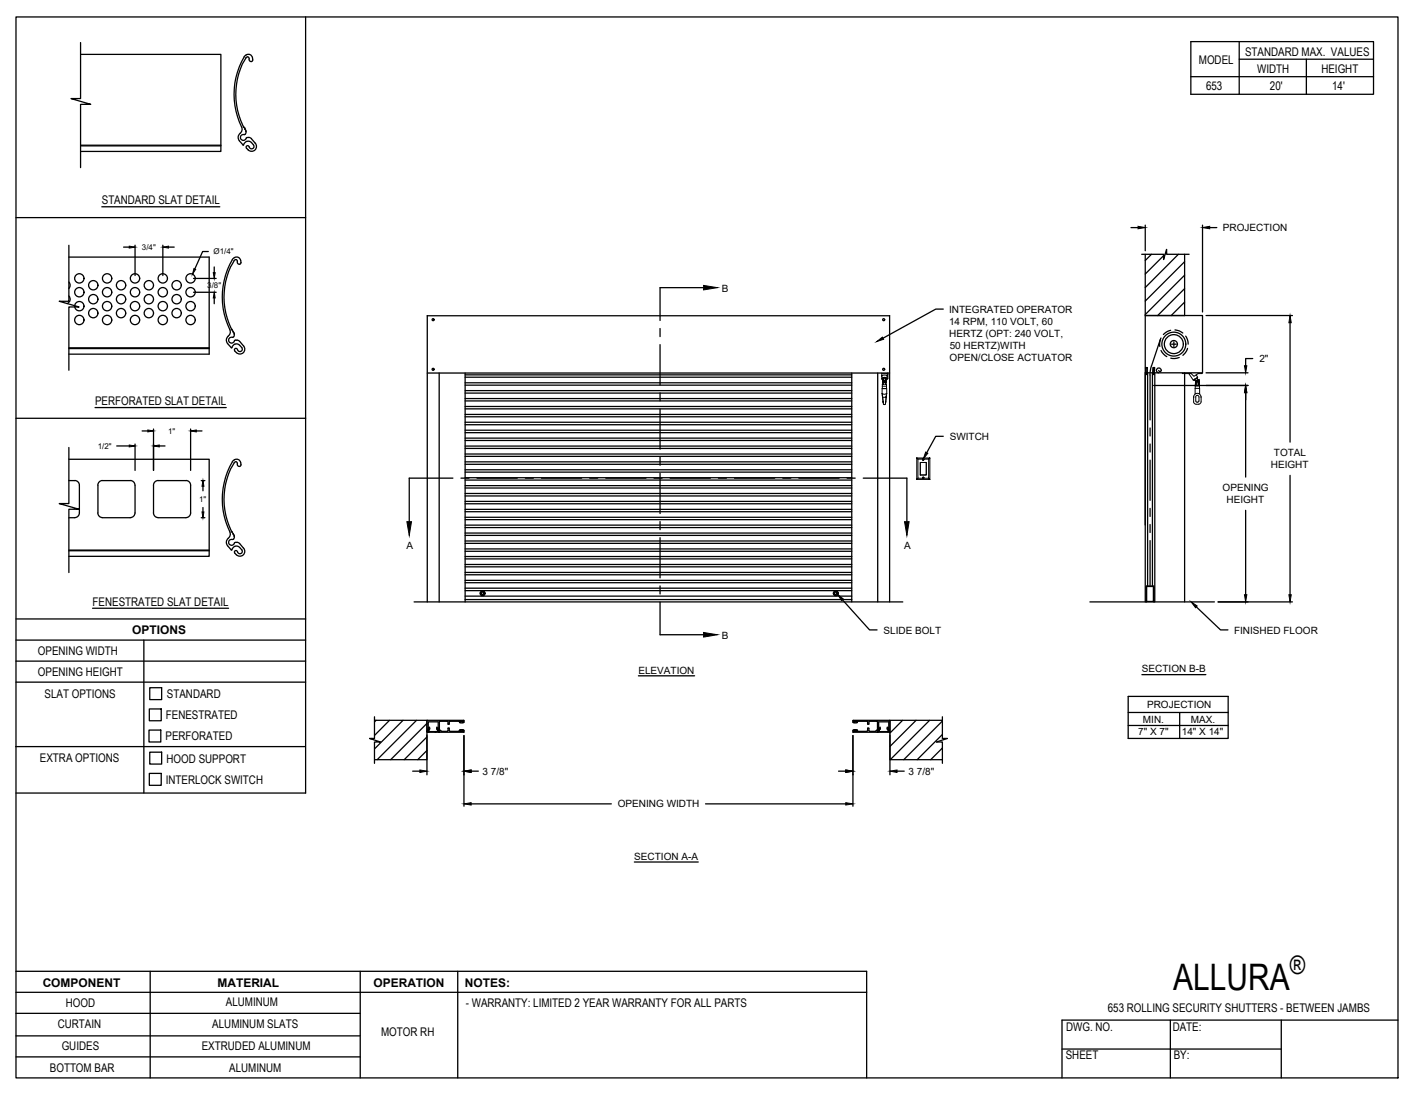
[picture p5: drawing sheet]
<svg xmlns="http://www.w3.org/2000/svg" width="279mm" height="216mm" viewBox="0 0 279 216" stroke-linecap="round" stroke-linejoin="round" font-family="sans-serif">
<!-- layer: ANNOTATIONS -->
<g fill="none" stroke="#000" stroke-width=".25">
<path d="M24.4 48.8h1.1M26.6 48.4v6M32.1 48.4v6M33.3 48.8h1.1M38.2 54.9h4.5M38.2 57.7h4.5M41.1 49.6h-1.1l-1.6 3.5M42.3 52.7v1.1M42.3 58.8v1.1M223.2 44.9h1.4M226 44.4v5.1M237.3 44.4v17.2"/>
<path d="M238.7 44.9h1.4M186.1 61h-1.5l-10.4 5.7M227.6 76.1h18.7M238 62.3h17M238 73.6h8.3M245.8 77.5v16.6M247.2 70.8h-1.4v1.4M254.6 63.7v23.5M23 88h2.5M26.6 87.6v5.2M28 85h1.2M30.3 84.7v8.1"/>
<path d="M31.4 88h1.2M37.6 84.7v8.1M38.7 85h1.2M39.7 94.8h.7M40 96v.9M186.1 86.1h-1.5l-1.7 3.2M254.6 93.8v23.6M39.7 102.2h.7M40 100.2v.8M166.2 118.4l5.4 5.9h1.5M236.1 119.8l4.7 4.5h1.5M240.3 118.8h14.7"/>
<path d="M245.8 100.7v16.7M126 133.4h11.1M222.6 137.4h19.7v8.3h-19.7zM225.3 133.1h12.6M81.4 152.2h1.4M84.2 145v7.9M91.5 145.2v13.9M93 152.2h1.4M93 158.6h27.6M139.2 158.6h27.7M165.5 152.2h1.4M168.3 145.2v13.9"/>
<path d="M175.6 145v7.9M177 152.2h1.4M222.6 140.6h19.7M222.6 143.2h19.7M232.8 140.6v5.1M125.2 170.1h12.6"/>
</g>
<g fill="#000" stroke="#000" stroke-width=".2">
<path d="M25.5 48.6l1.1 .2-1.1 .2zM32.1 48.8l1.2-.2v.4zM38.3 53l.3 .1-.6 1zM42.1 53.8h.4l-.2 1.1zM42.3 57.7l.2 1.1h-.4zM224.6 44.7l1.4 .2-1.4 .2zM237.3 44.9l1.4-.2v.4zM173 67.4l1.1-.9 .2 .5zM245.8 76.1l.2 1.4h-.4zM245.6 72.2h.4l-.2 1.4zM254.6 62.3l.2 1.4h-.5zM25.5 87.8l1.1 .2-1.1 .2z"/>
<path d="M29.2 84.9l1.1 .1-1.1 .2zM30.3 88l1.1-.2v.4zM37.6 85l1.1-.1v.3zM40 94.8l.2 1.2h-.3zM182.6 89.2l.5 .3-.9 1.1zM39.9 101h.3l-.2 1.2zM165.3 117.3l1.1 .9-.3 .3zM235 118.8l1.2 .8-.3 .3zM245.6 117.4h.4l-.2 1.4zM254.3 117.4h.5l-.2 1.4zM82.8 152l1.4 .2-1.4 .2zM91.5 152.2l1.5-.2v.4z"/>
<path d="M91.5 158.6l1.5-.2v.5zM166.9 152l1.4 .2-1.4 .2zM166.9 158.4l1.4 .2-1.4 .3zM175.6 152.2l1.4-.2v.4z"/>
</g>
<!-- layer: SECTION CUTS -->
<g fill="none" stroke="#000" stroke-width=".25">
<path d="M138.8 56.8h-8.6v6.4M130.2 64.8v1.6M130.2 68v7.9M130.2 77.5v1.6M89.4 94.4h-8.6v8.6M91 94.4h1.5M94.1 94.4h8M103.7 94.4h1.5M106.8 94.4h8M116.4 94.4h1.5M119.5 94.4h8M129.1 94.4h1.5"/>
<path d="M130.2 80.7v7.9M130.2 90.2v1.6M130.2 93.4v7.9M132.2 94.4h8M141.8 94.4h1.5M144.9 94.4h8M154.5 94.4h1.5M157.6 94.4h8M167.2 94.4h1.5M170.3 94.4h8.6v8.6M130.2 102.9v1.6M130.2 106.1v7.9"/>
<path d="M130.2 115.6v1.6M130.2 118.8v6.5h8.6"/>
</g>
<path d="M138.8 56.3l2.7 .5-2.7 .4zM80.3 103h.9l-.4 2.7zM178.5 103h.9l-.5 2.7zM138.8 124.8l2.7 .5-2.7 .4z" fill="#000" stroke="#000" stroke-width=".2"/>
<!-- layer: MOTOR RH -->
<g fill="none" stroke="#000" stroke-width=".25">
<path d="M225.3 50.2h4.3v1l.6-2v1h4.4M226 50.2v68.6M227.2 50.2l-1.2 1.2M229.6 50.5l-3.6 3.6M230.2 49.9l-.3 .2M232.5 50.2l-6.5 6.5M233.7 50.2v12.1h-7.7h11.3v11.3h-9.7M233.7 51.6l-7.7 7.8M233.7 54.3l-7.7 7.8M233.7 57l-5.3 5.3M233.7 59.6l-2.6 2.7M84.3 62.3h91.2"/>
<path d="M84.3 73.6h91.2M84.3 62.3v56.5M86.7 73.6v45.2M91.8 73.6v45.2M91.8 79.1h76.3M91.8 78.7h76.3M91.8 77.6h76.3M91.8 77.1h76.3M91.8 76h76.3M91.8 75.5h76.3M91.8 74.4h76.3M91.8 74h76.3"/>
<path d="M168.1 73.6v45.2M173.2 73.6v45.2M175.5 62.3v56.5M226 73.6h.4M226 72.5l.4 .1v.9h-.3zM226.1 73.5v.1M226.3 72.5l.1 1.1M226.4 73.6h1.5v45.2M226.4 73.6v42.1M226.9 74v8.9M227.4 73.6v42.1M227.5 73.5l.1-1h.2v1.1"/>
<path d="M227.5 73.5h.3M227.5 73.5v.1M227.6 72.5l-.1 1M228.6 73.1l.3 .2h.2a.47 .47 0 0 0-.4-.6 .47 .47 0 0 0-.5 .4 .47 .47 0 0 0 .5 .5M228.9 67l-1.8 5.6-.2 1.4M229.1 66.7l-.3 1 .1 .7M229.1 69.2l.5 .7 .6 .5M231 65.2l-.6 .2-.8 .6M231.2 67.9h.9M231.6 67.5v.9M231.8 65.1l.9 .2 .7 .4M232.7 70.5l-.9 .3-.8-.1"/>
<path d="M233.7 73.6v45.2M234 66.3l.3 .7 .1 .9M234.3 68.7l-.2 .6-.7 .8M91.8 99.4h76.3M91.8 99h76.3M91.8 96.3h76.3M91.8 95.8h76.3M91.8 97.4h76.3M91.8 97.9h76.3M91.8 93.2h76.3M91.8 92.7h76.3M91.8 94.3h76.3"/>
<path d="M91.8 94.7h76.3M91.8 90.1h76.3M91.8 89.6h76.3M91.8 91.1h76.3M91.8 91.6h76.3M91.8 88.5h76.3M91.8 88h76.3M91.8 85.4h76.3M91.8 84.9h76.3M91.8 86.5h76.3M91.8 86.9h76.3M91.8 83.8h76.3"/>
<path d="M91.8 83.3h76.3M91.8 80.7h76.3M91.8 80.2h76.3M91.8 81.8h76.3M91.8 82.3h76.3M226.9 84.5v1.5M226.9 87.6v1.6M226.9 90.8v7.9M81.7 118.8h96.4M91.8 115h76.3M91.8 113.4h76.3M91.8 113h76.3"/>
<path d="M91.8 114.5h76.3M91.8 102.6h76.3M91.8 102.1h76.3M91.8 105.7h76.3M91.8 105.2h76.3M91.8 103.6h76.3M91.8 104.1h76.3M91.8 108.8h76.3M91.8 108.3h76.3M91.8 106.8h76.3M91.8 107.2h76.3M91.8 111.9h76.3"/>
<path d="M91.8 111.4h76.3M91.8 109.8h76.3M91.8 110.3h76.3M91.8 100.5h76.3M91.8 101h76.3M91.8 116.6h76.3M91.8 117.6h76.3M91.8 116.1h76.3M91.8 118.3h76.3M95 116.7h.5l.2 .4-.2 .4h-.5l-.2-.4zM164.7 116.7h.5l.2 .4-.2 .4h-.5l-.3-.4zM215.1 118.8h24.5"/>
<path d="M226.2 118.8h.1M226.2 115.8l1.4-.1v3h-1.3v-2.9M226.3 115.6l-.2 .2v3M226.3 115.7h1.2M226.9 100.3v1.6M226.9 103.5v1.6M226.9 106.7v8.8M227.5 115.6l.2 .2M227.7 118.8h.1M227.7 115.8v3M73.3 145.7l-.1 .1M73.9 142.2h10.3v7.7h-10.3"/>
<path d="M73.9 141.5v4.2h-1l2.2 .7h-1.2v4.2M74.2 142.2l-.3 .3M76.9 142.2l-3 2.9M79.5 142.2l-5.6 5.6M82.2 142.2l-7.8 7.7M84.2 142.8l-7.1 7.1M84.2 145.4l-4.4 4.5M84.2 148.1l-1.8 1.8M84.3 144.4v.1h2.3M84.3 144.4h.1M84.3 144.4h.2M84.5 144.3l-.1 .1"/>
<path d="M84.5 143.9v.4M84.5 143.9h.1M84.5 144.3v.1M84.5 144.3h.1M84.5 143.9h.3M84.5 143.9l.1 .3M84.6 144.3h.1M84.6 144.3l.1 .1M84.7 144.4h1.6M84.7 144.4l-.1 .1M84.8 143.9h.1M84.8 143.7h.1"/>
<path d="M84.8 143.7v.2M86 144.4l-.1 .1M86.2 143.7v.2M86.2 143.7h.2M86.2 143.7h.1M86.2 143.9h.1M86.2 143.9h.2M86.3 144.3v.1M86.3 144.3h.1M86.4 144.3v.1M86.4 143.9l-.1 .3M86.4 144.3h.1"/>
<path d="M86.4 143.9l.1 .2-.1 .2M86.4 143.9h.1M86.4 142.5h-1.9v1.2h.3M86.4 144.4h.3M86.5 142.5v1.2M86.5 144h-.1M86.5 143.9v.3M86.5 144.2v.1M86.5 144.3v.1M86.6 144.4h.1M86.6 144.5h.1M86.7 144.4v.1"/>
<path d="M86.7 143.9v.1M86.7 144.4h.1M86.7 142.5v1.4M86.7 144.5h4.8M86.7 144l.4 .3h1.2l.1-.1M86.8 142.3l-.1 .2M86.8 142.3h1.5M88.3 142.3l.1 .2M88.4 144.2v-.5h.2v.5M88.4 142.5v.4h.2v-.4M88.6 144.2l.2 .1h1.8M88.8 142.3l-.2 .2"/>
<path d="M88.8 142.3h1.8l.1 .2M90.6 144.2v.1M90.7 144.1l.3-.1 .5 .1-.3 .1 .2 .1h-.6l.2-.1zM90.7 142.6l.3 .1 .5-.1M90.7 144.2h-.1M90.7 144.2h.2M90.7 142.5h.2M90.8 144.3h.6M90.8 142.3l.1 .1M90.8 144.3h.1M90.8 142.3h.6M90.9 144.1v.2"/>
<path d="M90.9 142.4v.1M91.3 142.4v.1M91.3 144.1v.2M91.3 142.5h.2v-.3h-7.2v2.2M91.3 144.2h.2v.3M91.3 144.3h.1M91.4 142.3h-.6l.2 .2-.3 .1M91.4 142.3l-.2 .2 .3 .1M91.4 142.3l-.1 .1M168.3 144.5h4.8M168.3 144.1l.6-.1 .3 .1-.3 .1 .1 .1h-.5l.1-.1zM168.3 142.6l.3 .1 .6-.1"/>
<path d="M168.5 142.3h.5l-.1 .2 .3 .1M168.5 142.3l.1 .2-.3 .1M168.5 142.3l.1 .1M168.5 144.3h.5M168.5 142.3h.5M168.5 144.1v.2M168.6 144.2h-.3v.3M168.9 144.1l.1 .2M169 144.2h.2M169 142.3v.1M169.2 144.2v.1M171 142.3l.2 .2"/>
<path d="M171 142.3h-1.7l-.3 .2-.1-.1M171.2 142.5v.4h.2M171.2 144.2l-.2 .1h-1.8M171.4 143.7h-.2v.5M171.4 144.2l.2 .1M171.5 142.5v.4M171.5 143.7v.5M171.6 142.3l-.2 .2M171.6 142.3h1.4M173 142.3l.1 .2M173.1 144l-.3 .3h-1.2M173.1 144.5h.1"/>
<path d="M173.1 144.4v.1M173.1 144.4h.1M173.1 142.5v1.5M173.1 144.4h.3M173.2 144.4v.1M173.2 144.5h2.3M173.2 144.4h.1M173.2 144.5h.1M173.4 144.3l-.1 .1M173.4 143.9v.4M173.4 143.9h.1M173.4 143.9l-.1 .2 .1 .2"/>
<path d="M173.4 144.3h.1M173.4 144.3v.1M173.5 144.3h.1M173.5 144.3l.1 .1M173.6 144.4h1.6M173.7 143.9h-.3l.1 .3M173.7 143.7h-.3v-1.2h2l-.1 1.2h-.2M173.7 143.7h.1M173.7 143.9h.1M173.7 143.7v.2M175.1 143.7v.2M175.1 143.9h.2"/>
<path d="M175.1 143.9h.1M175.1 143.7h.1M175.2 144.3v.1M175.2 144v.2M175.3 143.9l-.1 .1M175.3 144.3v.1M175.3 143.9l.1 .2-.1 .2M175.3 143.9h.1M175.3 144.3h.1M175.3 144.4h.2M175.3 143.9l.1 .4M175.4 144.3v.1"/>
<path d="M175.5 144.4h.1M175.6 144.4v.1M175.6 142.2h-7.3v.3l.2-.1M175.6 144.3l-.1 .1M175.6 142.2v2.1M178.1 142.2l-2.5 2.5M180.8 142.2l-5.2 5.1M183.4 142.2l-7.7 7.7M185.9 142.2h-10.3v7.7h10.3M185.9 141.5v4.2h1l-2.1 .7h1.1v4.2M185.9 142.3l-7.6 7.6M185.9 144.9l-4.9 5"/>
<path d="M185.9 147.6l-2.3 2.3"/>
<circle cx="85.5" cy="72.9" r=".2"/>
<circle cx="85.5" cy="63.1" r=".2"/>
<circle cx="174.4" cy="63.1" r=".2"/>
<circle cx="174.4" cy="72.9" r=".2"/>
<circle cx="226.2" cy="73.8" r=".1"/>
<circle cx="227.6" cy="73.8" r=".1"/>
<circle cx="231.6" cy="67.9" r="1.87"/>
<circle cx="231.6" cy="67.9" r="2.36"/>
<circle cx="231.6" cy="67.9" r=".71"/>
<circle cx="95.2" cy="117.1" r=".48"/>
<circle cx="95.2" cy="117.1" r=".24"/>
<circle cx="164.9" cy="117.1" r=".24"/>
<circle cx="164.9" cy="117.1" r=".48"/>
</g>
<g fill="none" stroke="#000" stroke-width=".2">
<path d="M174 73.7v.6a.64 .64 0 0 1 1.1 0v-.6M174 73.6v.1M174 74.3v.5M174.1 76.7h.9v1a.77 .77 0 0 1-.9 0zM174.1 77.8v-.1l.1 .7M174.1 76.2h.8M174.1 74.9a.41 .41 0 0 1 .4-.4 .41 .41 0 0 1 .4 .4M174.1 74.7v.1M174.1 75.1v.4M174.2 75.1h.1M174.2 75.5h.1M174.2 78.4l-.1-.4 .1 1.2"/>
<path d="M174.2 74.7v.3l-.1-.1a.53 .53 0 0 1 .4-.5 .53 .53 0 0 1 .5 .3l-.1 .3v-.2M174.2 74.7v.2M174.2 74.8v.3M174.2 75.9h.6M174.2 74.7v.1M174.2 75.8v.1M174.2 75.9h.1M174.2 74.6v.1M174.2 74.6h.1M174.2 75.8h-.1v.9h.8v-.9h-.1M174.2 79.2l.1 .3zM174.3 75.6l-.1 .1"/>
<path d="M174.3 75h.1M174.3 75h.5M174.3 74.7h.5M174.3 75.3l-.1 .5M174.3 75l-.1 .5M174.3 75.4h.1M174.3 74.7l-.1 .5M174.3 74.7h.1M174.3 75.2h.1M174.3 75.3h.1M174.3 75.3l.2 .2 .2-.2M174.4 75.2l.2 .1z"/>
<path d="M174.4 79.8h.2M174.4 75.4l.1-.2v.2M174.4 75.4h.1M174.5 75.4h.1M174.7 75.2h.1M174.7 79.8h-.1M174.7 75.4h.1M174.7 75.3h.1M174.7 75.4v.1M174.7 75.3v.1M174.7 75.3l.1 .5M174.8 74.7h.1"/>
<path d="M174.8 78.4l-.1 1.4M174.8 78.4h-.6l.2 1.4M174.8 78.4h.1M174.8 79.2l-.1 .3zM174.8 75v.5M174.8 75h.1M174.8 75.9h.1M174.8 74.7v.5M174.8 74.7l.1 .1M174.8 75.5h.1M174.8 75.8v.1M174.9 74.6h.1"/>
<path d="M174.9 74.6v.1M174.9 78.4v-.4l-.1 1.2M174.9 74.7v.1M174.9 74.7v.2M174.9 74.8v.3M174.9 75.1h.1M174.9 75.5h.1M174.9 75.1v.4M174.9 77.8v.6M175 77.7l-.1 .1 .1-.1M175.1 73.6v.1h-1.1M175.1 73.8h.1"/>
<path d="M175.1 74.3v.5M175.2 73.6v1.1h-.1M233.3 73.6v.1h1.7l.6 .6 .8-.6h.8v-.1M234.6 73.7l.9 1.3 .8-.6-.3-.4M235.5 78.3l.1 .1M235.5 78.3l.1 1.2a.93 .93 0 0 0 1.3 0l.1-.2M235.6 74.9h.1M235.7 75h-.2M235.7 75h.1M235.7 75l.1 .1M235.8 75.1l.3 .3M235.8 76.6h.9v1.2"/>
<path d="M235.8 76.2v1.6M235.8 76.2h.9M235.9 75.1v.3M235.9 75.4h.1M235.9 75.5h.1M235.9 75.8h.1M235.9 75.3v.5M235.9 75.8l-.1 .4M236 77.7l-.3 .1-.2 .5M236 77.7h.6M236 75.9h.6M236 75.9h.1"/>
<path d="M236 78.2a.33 .33 0 0 1 .3-.2 .33 .33 0 0 1 .3 .3v.8a.32 .32 0 0 1-.3 .3 .32 .32 0 0 1-.3-.1zM236 75.3v.5M236 75.4h.1M236 75.3l.1 .1M236.1 75.4h.1M236.1 74.7l-.3 .2M236.1 74.6h.1M236.2 74.6h.1M236.2 74.6l.2 .5h.1M236.2 74.5v.1M236.4 75.1h.1M236.4 75.4h.1"/>
<path d="M236.4 75.3v.1M236.4 75.3l.1 .1M236.4 75.1v.1M236.5 75.1l-.1 .1M236.5 75.1v.3M236.5 75.8h.1M236.5 75.2v.6M236.5 77.7l.3 .1 .2 .5M236.6 75.1h.1M236.6 75.9h.1M236.6 75.8h-.1M236.6 75.3v.5"/>
<path d="M236.6 75.8l.1 .8M236.6 75.5h.1M236.6 75.4h.1M236.6 75.1v.3M236.9 78.4l.1 .9M180.9 94.6h.1M180.9 90.4h.1M180.9 90.4h2.6l-.3 .2h-2.1zM181.6 91.3h1.2v2.4h-1.2zM182.1 94.4l.1-.3 .1 .3M182.1 90.6l.1 .2 .1-.2M182.1 94.4h-1v-3.8l-.2-.2v4.2l.2-.2-.2 .2h2.6l-.3-.2 .3 .2v-4.2l-.3 .2v3.8h-.9"/>
<path d="M182.1 94.4h.2M182.1 90.7h.1M182.1 94.3h.1M182.1 90.6h.1M182.1 94.2l.1 .1M182.2 90.7v.1M182.2 90.7h.1M182.2 94.2v.1M182.2 94.3h.1M182.2 94.3v.1M182.2 94.4h.1M182.2 94.3h-.1l.1 .1"/>
<path d="M182.3 90.7l-.2-.1 .1 .2M182.3 90.7h-.1M182.3 94.3h.1M183.4 90.4h.1M183.5 94.6h-.1"/>
<circle cx="174.5" cy="75.3" r=".2"/>
<circle cx="174.5" cy="75.3" r=".14"/>
<circle cx="236.2" cy="75.2" r=".2"/>
<circle cx="236.2" cy="75.2" r=".14"/>
<circle cx="182.2" cy="94.3" r=".12"/>
<circle cx="182.2" cy="90.7" r=".12"/>
</g>
<!-- layer: DETAILS -->
<g fill="none" stroke="#000" stroke-width=".25">
<path d="M15.9 8.4v11.1h-1.9l3.9 1.1h-2v12.5M15.9 10.7h27.7v19.2h-27.7M48.2 11.2a.88 .88 0 0 1 .9-.5 .88 .88 0 0 1 .7 .7M48.2 11.2a14.9 14.9 0 0 0-.4 14.2l-.2 .6-.2 .3M48.5 11.4a.38 .38 0 0 1 .5-.1 .38 .38 0 0 1 .2 .5l.2 .3h.3l.2-.2-.1-.5M48.5 11.4a14 14 0 0 0-.4 13.6l.2 .4M15.9 28.8h27.7M15.9 28.7h27.7M47.4 26.3l-.4 .7a1.9 1.9 0 0 0 .9 1.6h.2M48.1 28.6a.93 .93 0 0 1 1.5-.5l.4 .5a.51 .51 0 0 1-.3 .8 .51 .51 0 0 1-.6-.6h-.4l-.1 .3 .4 .5M48.2 26.6a.6 .6 0 0 0-.7 .5 .6 .6 0 0 0 .5 .7 .6 .6 0 0 0 .7-.6h.8a2.19 2.19 0 0 1 1 2.1 .96 .96 0 0 1-1.5 .3M48.3 25.4l.2 .3"/>
<path d="M48.3 25.4h.1M48.4 26.5l-.2 .1M48.5 25.7l.1 .3M48.6 26l-.2 .5M13.6 55.7a.92 .92 0 0 1 0 1.2M13.6 58.4a.92 .92 0 0 1-.4 1.5M13.6 48.4v11.1h-1.9l3.9 1.1h-2v12.5M13.6 50.7h27.7v19.2h-27.7M45.8 51.2a.88 .88 0 0 1 .9-.5 .88 .88 0 0 1 .8 .7M45.8 51.2a14.6 14.6 0 0 0-.4 13.9M46.5 51.2l.3 .3a.39 .39 0 0 0 .2 .6 .39 .39 0 0 0 .5-.3v-.4M46.6 51.2h-.2a13.5 13.5 0 0 0-.6 13.8"/>
<path d="M13.6 68.8h27.7M13.6 68.6h27.7M45.3 65a1.16 1.16 0 0 1-.4 1.5l-.2 .5a1.87 1.87 0 0 0 .9 1.6h.2M45.7 65l.3 .4M45.9 66.6a.6 .6 0 0 0-.8 .5 .6 .6 0 0 0 .6 .7 .6 .6 0 0 0 .6-.6h.8a2.16 2.16 0 0 1 1.1 2.1 .96 .96 0 0 1-1.6 .3M46 65.4l.1 .1M46.1 65.5l.1 .5M46.1 66.5l-.2 .1M46.2 66l-.1 .5M47.3 68.1a.89 .89 0 0 0-.9-.2 .89 .89 0 0 0-.6 .7M47.3 68.1l.4 .5a.51 .51 0 0 1-.3 .8 .51 .51 0 0 1-.6-.6h-.4l-.1 .3 .4 .5M13.6 88.3v11.1h-1.9l3.9 1.1h-2v12.5"/>
<path d="M13.6 90.6h27.7v19.2h-27.7M13.6 94.8h1.2M14.7 94.8a.92 .92 0 0 1 1 1v5.4a.92 .92 0 0 1-1 1h-1.1M19.3 95.8v5.4M20.2 94.8a.92 .92 0 0 0-.9 .9M20.2 94.8h5.5M25.7 94.8a.96 .96 0 0 1 .9 1v5.4a.92 .92 0 0 1-.9 1h-5.5a.96 .96 0 0 1-.9-1M31.2 94.8a.92 .92 0 0 0-.9 1v5.4a.96 .96 0 0 0 .9 1h5.5a.92 .92 0 0 0 .9-1v-5.4a.92 .92 0 0 0-.9-1M31.2 94.8h5.5M45.8 91.1a14.6 14.6 0 0 0-.4 13.9M46.2 91.4a13.9 13.9 0 0 0-.4 13.5M46.2 90.7a.81 .81 0 0 1 1.3 .6"/>
<path d="M46.3 90.7l-.5 .4M46.5 91.1l.3 .3a.39 .39 0 0 0 .2 .6 .39 .39 0 0 0 .5-.3v-.4M46.6 91.1l-.4 .2M13.6 108.7h27.7M13.6 108.6h27.7M44.9 107.7l.8 .8a1.02 1.02 0 0 1 1.6-.5M45.3 104.9a1.16 1.16 0 0 1-.4 1.5l-.2 .8 .2 .5M45.7 104.9l.3 .4M46 105.3l.2 .3M46.1 106.4l-.1 .1a.62 .62 0 0 0-.9 .3 .62 .62 0 0 0 .5 .8 .62 .62 0 0 0 .7-.5l.5-.1M46.2 105.6v.1M46.2 105.7l-.1 .7"/>
<path d="M46.7 107l.4 .1a2.16 2.16 0 0 1 1.1 2.1 .96 .96 0 0 1-1.6 .3M47.3 108l.4 .5M47.7 108.5a.51 .51 0 0 1-.3 .8 .51 .51 0 0 1-.6-.6h-.4l-.1 .3 .4 .5"/>
<circle cx="15.7" cy="57.7" r=".92"/>
<circle cx="15.7" cy="54.9" r=".92"/>
<circle cx="18.4" cy="56.3" r=".92"/>
<circle cx="18.4" cy="59" r=".92"/>
<circle cx="21.1" cy="54.9" r=".92"/>
<circle cx="21.1" cy="57.7" r=".92"/>
<circle cx="23.9" cy="56.3" r=".92"/>
<circle cx="23.9" cy="59" r=".92"/>
<circle cx="26.6" cy="54.9" r=".92"/>
<circle cx="26.6" cy="57.7" r=".92"/>
<circle cx="29.4" cy="56.3" r=".92"/>
<circle cx="29.4" cy="59" r=".92"/>
<circle cx="32.1" cy="57.7" r=".92"/>
<circle cx="32.1" cy="54.9" r=".92"/>
<circle cx="34.9" cy="59" r=".92"/>
<circle cx="34.9" cy="56.3" r=".92"/>
<circle cx="37.6" cy="57.7" r=".92"/>
<circle cx="37.6" cy="54.9" r=".92"/>
<circle cx="15.7" cy="63.2" r=".92"/>
<circle cx="15.7" cy="60.4" r=".92"/>
<circle cx="18.4" cy="61.8" r=".92"/>
<circle cx="21.1" cy="63.2" r=".92"/>
<circle cx="21.1" cy="60.4" r=".92"/>
<circle cx="23.9" cy="61.8" r=".92"/>
<circle cx="26.6" cy="63.2" r=".92"/>
<circle cx="26.6" cy="60.4" r=".92"/>
<circle cx="29.4" cy="61.8" r=".92"/>
<circle cx="32.1" cy="63.2" r=".92"/>
<circle cx="32.1" cy="60.4" r=".92"/>
<circle cx="34.9" cy="61.8" r=".92"/>
<circle cx="37.6" cy="63.2" r=".92"/>
<circle cx="37.6" cy="60.4" r=".92"/>
</g>
<!-- layer: TITLE BLOCK -->
<g fill="none" stroke="#000" stroke-width=".25">
<path d="M3.2 3.3h272.6v209.4h-272.6zM60.3 3.3v153.2h-57.1M235 8.2h36v10.4h-36zM235 15.1h36M244.5 11.7h26.5M244.5 8.2v10.4M3.2 42.9h57.1M20.1 40.8h23.3M3.2 82.6h57.1M18.8 80.4h25.8M3.2 130.5h57.1M3.2 134.6h57.1"/>
<path d="M3.2 126.3h57.1M3.2 122.2h57.1M18.3 120h26.8M28.4 126.3v30.2M29.5 139.9h2.3v2.3h-2.3zM29.5 135.7h2.4v2.4h-2.4zM3.1 147.3h57.1M29.4 144.1h2.3v2.3h-2.3zM29.5 152.6h2.3v2.4h-2.3zM29.5 148.4h2.4v2.4h-2.4zM3.2 200h67.9M3.2 195.8h167.8"/>
<path d="M3.2 191.7h167.8v21M29.6 191.7v21M71.1 191.7v21M90.3 191.7v21M3.2 208.6h67.9M3.2 204.4h67.9M209.6 207h43.2M230.9 201.3v11.4M252.8 201.3v11.4M275.8 201.3h-66.2v11.4"/>
</g>
<!-- layer: 0 -->
<path d="M257.8 11.7v6.9" fill="none" stroke="#000" stroke-width=".25"/>
<text font-size="7.2" x="231.5" y="195.5">ALLURA</text>
<text font-size="5" x="254.5" y="192.3">®</text>
<g font-size="2.4">
<text x="245.7" y="11.1">STANDARD MAX. VALUES</text>
<text x="236.6" y="12.7">MODEL</text>
<text x="238" y="17.8">653</text>
<text x="248.1" y="14.4">WIDTH</text>
<text x="250.6" y="17.8">20'</text>
<text x="260.7" y="14.4">HEIGHT</text>
<text x="262.8" y="17.8">14'</text>
<text x="20.1" y="40.3">STANDARD SLAT DETAIL</text>
<text x="18.8" y="79.9">PERFORATED SLAT DETAIL</text>
<text x="18.3" y="119.5">FENESTRATED SLAT DETAIL</text>
<text x="26.1" y="125">OPTIONS</text>
<text x="7.5" y="129.3">OPENING WIDTH</text>
<text x="7.5" y="133.4">OPENING HEIGHT</text>
<text x="8.8" y="137.8">SLAT OPTIONS</text>
<text x="32.9" y="137.8">STANDARD</text>
<text x="32.7" y="141.9">FENESTRATED</text>
<text x="32.7" y="146.1">PERFORATED</text>
<text x="7.9" y="150.5">EXTRA OPTIONS</text>
<text x="32.7" y="154.7">INTERLOCK SWITCH</text>
<text x="32.9" y="150.5">HOOD SUPPORT</text>
<text x="8.4" y="194.7">COMPONENT</text>
<text x="42.9" y="194.7">MATERIAL</text>
<text x="73.7" y="194.7">OPERATION</text>
<text x="91.7" y="194.7">NOTES:</text>
<text x="11.4" y="202.8">CURTAIN</text>
<text x="13" y="198.8">HOOD</text>
<text x="41.9" y="202.9">ALUMINUM SLATS</text>
<text x="44.6" y="198.6">ALUMINUM</text>
<text x="91.9" y="198.6">- WARRANTY: LIMITED 2 YEAR WARRANTY FOR ALL PARTS</text>
<text x="210.4" y="203.6">DWG. NO.</text>
<text x="218.6" y="199.8">653 ROLLING SECURITY SHUTTERS - BETWEEN JAMBS</text>
<text x="231.4" y="203.4">DATE:</text>
<text x="12.2" y="207.3">GUIDES</text>
<text x="39.8" y="207.2">EXTRUDED ALUMINUM</text>
<text x="75.2" y="204.5">MOTOR RH</text>
<text x="210.3" y="209.1">SHEET</text>
<text x="231.6" y="209">BY:</text>
<text x="9.8" y="211.5">BOTTOM BAR</text>
<text x="45.2" y="211.6">ALUMINUM</text>
</g>
<g font-size="2">
<text x="241.3" y="45.6">PROJECTION</text>
<text x="142.4" y="57.6">B</text>
<text x="187.3" y="64.1">14 RPM, 110 VOLT, 60</text>
<text x="187.3" y="61.7">INTEGRATED OPERATOR</text>
<text x="187.3" y="66.5">HERTZ (OPT: 240 VOLT,</text>
<text x="187.4" y="71.2">OPEN/CLOSE ACTUATOR</text>
<text x="187.4" y="68.9">50 HERTZ)WITH</text>
<text x="248.5" y="71.5">2&quot;</text>
<text x="187.4" y="86.8">SWITCH</text>
<text x="250.8" y="92.4">HEIGHT</text>
<text x="251.4" y="90">TOTAL</text>
<text x="241.2" y="96.9">OPENING</text>
<text x="242" y="99.3">HEIGHT</text>
<text x="80.2" y="108.3">A</text>
<text x="178.4" y="108.3">A</text>
<text x="174.3" y="125">SLIDE BOLT</text>
<text x="243.5" y="125">FINISHED FLOOR</text>
<text x="142.4" y="126">B</text>
<text x="126" y="133">ELEVATION</text>
<text x="225.3" y="132.7">SECTION B-B</text>
<text x="225.5" y="142.6">MIN.</text>
<text x="226.3" y="139.8">PROJECTION</text>
<text x="234.9" y="142.6">MAX.</text>
<text x="224.6" y="145">7&quot; X 7&quot;</text>
<text x="233.2" y="145">14&quot; X 14&quot;</text>
<text x="95.2" y="152.9">3 7/8&quot;</text>
<text x="179.3" y="152.9">3 7/8&quot;</text>
<text x="121.9" y="159.3">OPENING WIDTH</text>
<text x="125.2" y="169.7">SECTION A-A</text>
</g>
<g font-size="1.6">
<text x="28" y="49.3">3/4&quot;</text>
<text x="42.1" y="50.2">Ø1/4&quot;</text>
<text x="40.9" y="56.9">3/8&quot;</text>
<text x="19.3" y="88.6">1/2&quot;</text>
<text x="33.2" y="85.6">1&quot;</text>
<text x="39.3" y="99.1">1&quot;</text>
</g>
</svg>
